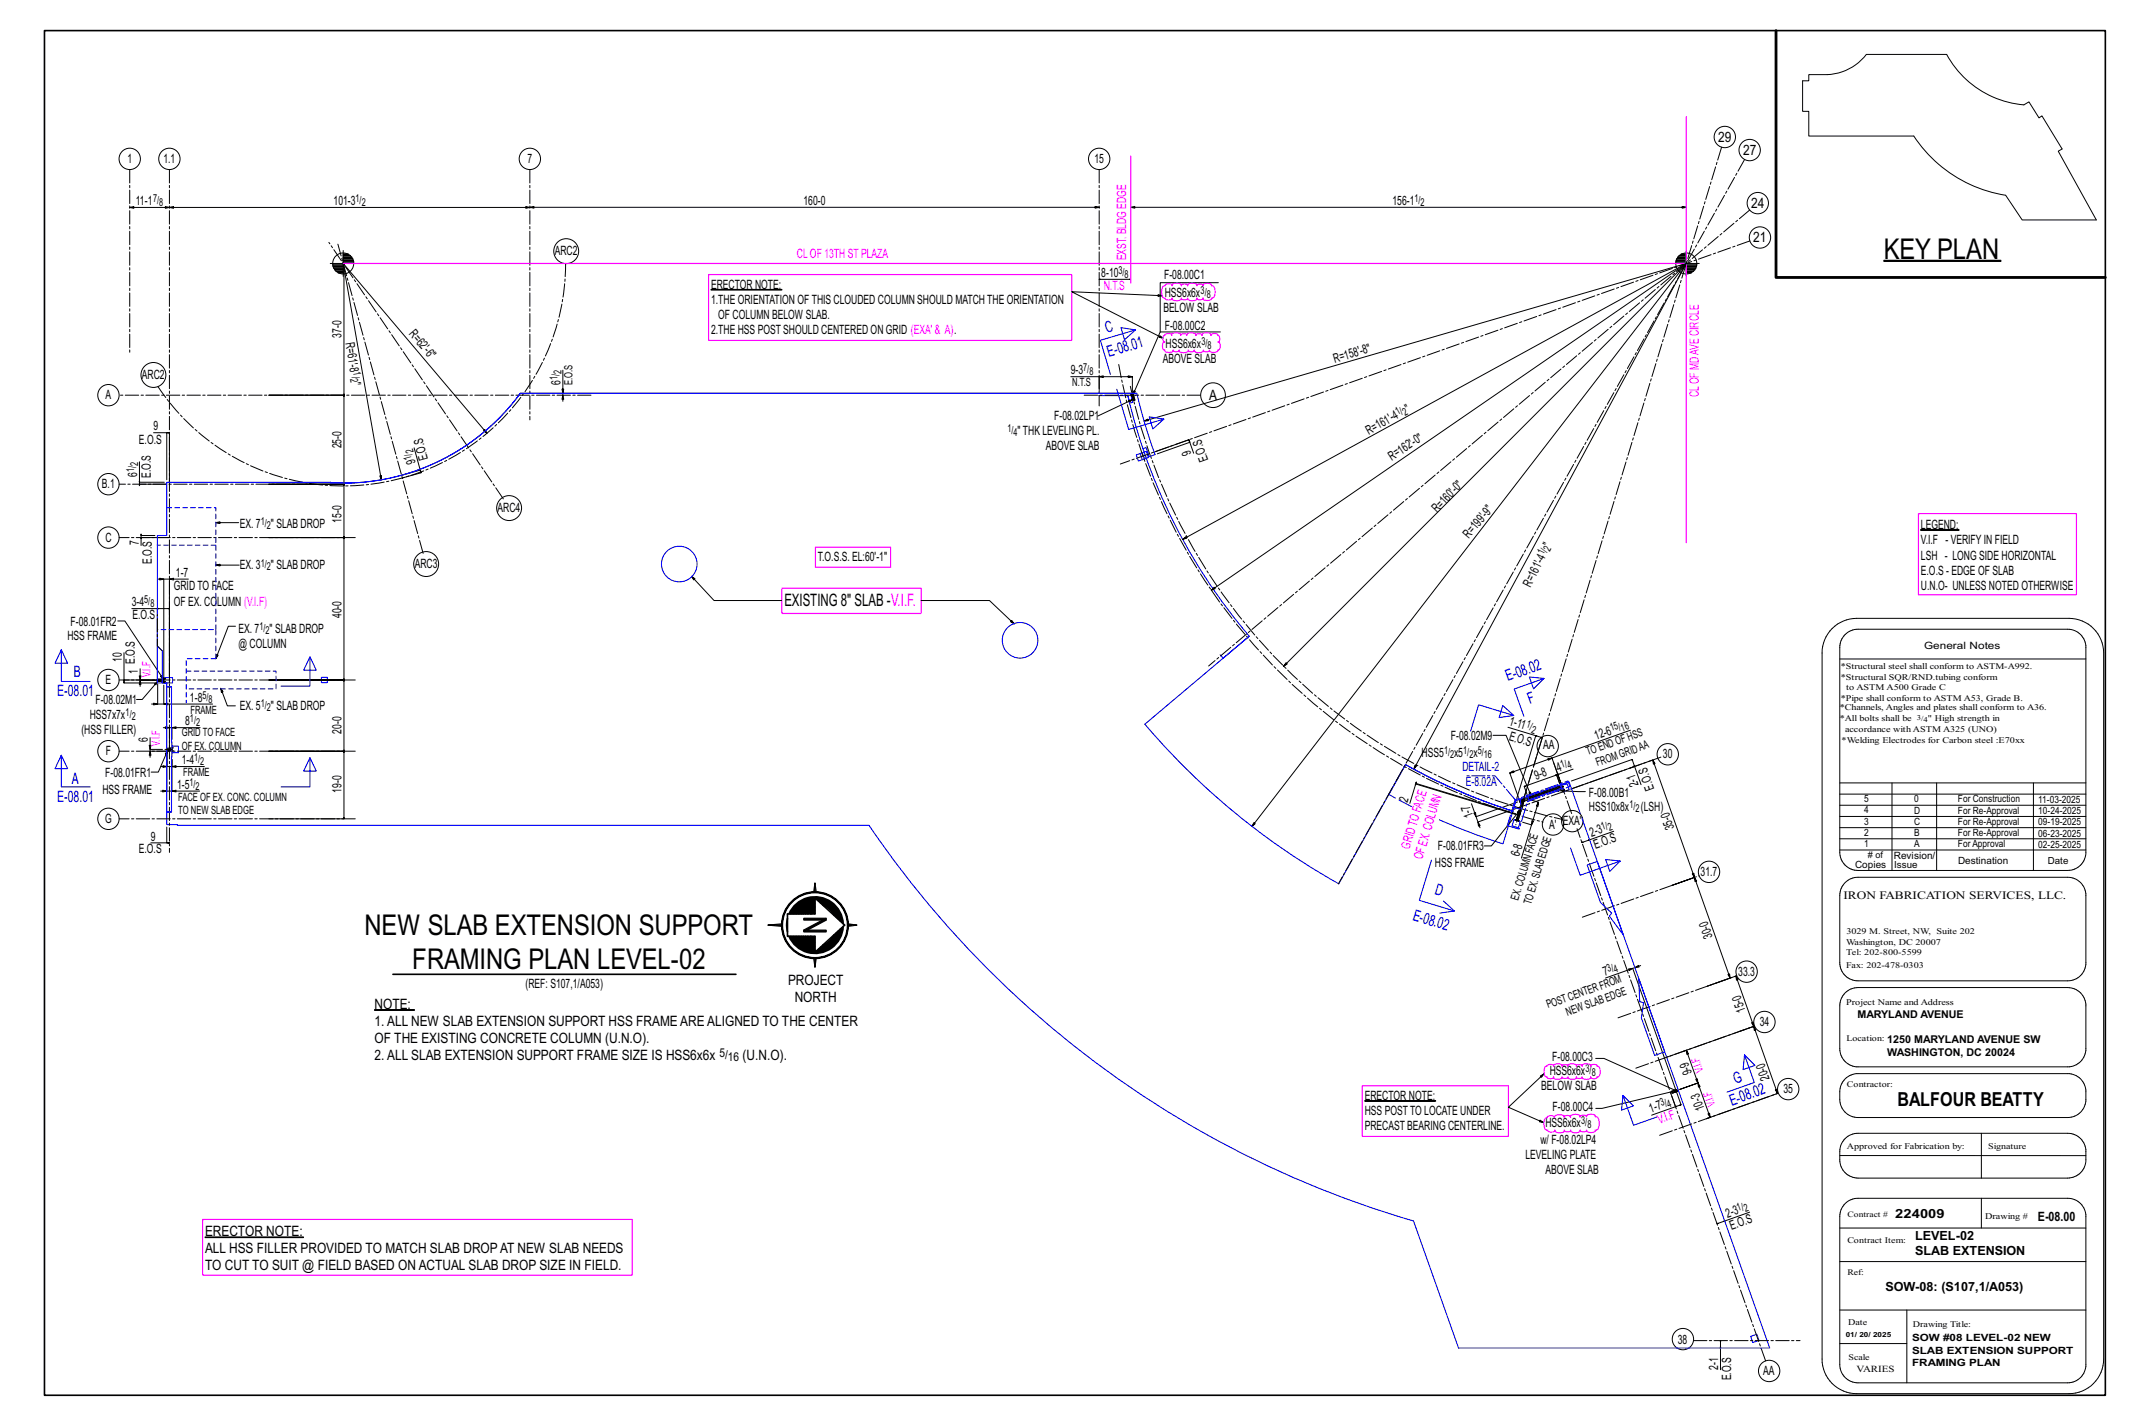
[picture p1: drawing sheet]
<svg xmlns="http://www.w3.org/2000/svg" width="914mm" height="610mm" viewBox="0 0 914 610" stroke-linecap="round" stroke-linejoin="round" font-family="sans-serif">
<path d="M806.9 111.4h50v.5h-50zM304.5 123.9l30.4 .2zM160.4 432.3h17.1v.2h-17.1zM584.5 471.2l30.4 .2zM87.9 529.6h42.1v.2h-42.1z" fill="#000" stroke="#000" stroke-width=".5"/>
<path d="M822.7 226.8l16.2 .2z" fill="#000" stroke="#000" stroke-width=".7"/>
<g fill="none" stroke="#000" stroke-width=".43">
<path d="M772 34.6h2.7v-2.7h7.9a22.3 22.3 0 0 0 16.7-8.6h34.4a41.6 41.6 0 0 0 33.1 21.6l2.2-1.3 4.3 6.9 1.2-.9 8.7 14.2-1.7 .9 16.3 29.5h-31.7l-7.1-10.6a58 58 0 0 1-39.3-25.4h-45v-10.5h-2.7zM55.6 88.8l1.7-.4v.8zM226.9 88.7l1.8-.3v.7zM470.8 88.7l-1.8-.3v.7l1.8-.4-243.9 .1-1.7-.4v.8l1.7-.4h-154.3l1.7-.4v.8l-3.5-.8v.8l1.8-.4h-17M484.3 88.7l1.7-.3v.7zM484.3 88.7h237.9l-1.7 .4v-.7l1.7 .3M141.4 112.8h11.2M147 112.8h.3l.1 .4-.1-.4v56.4l.1-.5-.1 .5h-32.2h32.2v38.1l.1-.5-.1 .5h-32.2h32.2v22.8l.1-.4-.1 .4h-32.2h32.2v61l.1-.4-.1 .4h-32.2h32.2v30.5l.1-.5-.1 .5h-32.2h32.2v28.9l.1-.4-.1 .4h-32.2M147 112.8l16.3 92.6-.6-1.7 .7-.1-.1 1.8M147 112.8l61.5 72.7-1.4-1.1 .6-.5 .8 1.6M147 107.2v11.1M470.8 119.6l.4-.1z"/>
<path d="M470.8 119.6h13.5M716.7 112.8h11.1M722.2 107.2v11.1M497.7 126.6l-1.7-.5v.8l1.7-.3-38.7-1.7 39.1 19.9-1.7-.4 .3-.7 1.4 1.1M521.8 121h-24.9v21.1M241.1 158.5v9.9l-.4-1.8h.7l-.3 1.8v3.4M522.7 142.1h-25.8l-11.7 27 .4-1.8 .7 .3-1.1 1.5M241.1 169.2l.3 1.7h-.7zM458.6 161.3h12.2v5.8M470.8 161.3l1.7-.4v.7zM470.8 161.3h14.2l-1.8 .3v-.7l1.8 .4v7.9M485.1 171.1l-1.8 .4 .4 .7 1.4-1.1-14.9 7"/>
<path d="M485.2 169.7h.1M485.5 170.7h.1M485.6 171.2h.1M59.7 197.7v8.8h10.7M65.8 185.2h5.6v20.2M71.4 185.2l.5-.1zM71.4 185.2h1.2l-.5-.1 .5 .1v21.3M177.4 191.7l2.6 9.5-8 2.2M490 180.2l1.8-.1-.2-.7-1.6 .8 232.2-67.4-215.6 118.1 1.3-1.2 .4 .7-1.7 .5M509.3 189l.3 .3zM509.6 189.3l-.4-1 .2 .3-.2-.3-14.9 5.2M511.2 194l-1.6-4.7-13.9 5"/>
<path d="M59.6 206l.1 .5zM59.7 207.3l.1 .4zM59.7 206.5v1.4M59.7 207.3h11.7M180 201.2v.5zM180 201.2l.3 1.2v-.4v.4l-8 2.2M60.3 228.8l.1 .4zM60.4 230.1l-.1 .5zM60.4 228.6v1.5M60.4 229.2h5.9M72.6 230.1h-12.2v3.4M92.4 223.7l1.8 .4v-.7l-1.8 .3h9.8"/>
<path d="M67.5 247.9h5.1M68.4 247.5l1.8 .4-1.8 .4zM70.2 247.9v42.2M72.6 247.9l1.7-.4v.8zM80.7 247.9h-8.1v42.2M92.4 241.9l1.8 .4v-.8l-1.8 .4h10.1M296.2 246.7l.9 1.6 .6-.6-1.5-1 9.6 10.4h29M394.6 257.1h29.2l10.6 10-1.6-.9 .6-.6 1 1.5M518.8 252.7l1.6-.7-.4-.6-1.2 1.3 203.4-139.9-172.4 172.4 1-1.5 .5 .5-1.5 1M50.4 265.8h3.1l16.5 25-1.2-1.2 .6-.4 .6 1.6M53.1 279.4v11.7h14.3M56.4 260.5h11v30.7"/>
<path d="M67.4 260.5l.4 .1zM67.4 260.5h5.2l-.5-.1 .5 .1v31.9M100.8 268.1h-3l-5.4 13.9 .3-1.8 .7 .3-1 1.5M784.7 269.1a15.1 15.1 0 0 1 10.5-4.4h90.9a14.9 14.9 0 0 1 14.9 14.9v302.2a14.9 14.9 0 0 1-14.9 14.8h-90.9a14.7 14.7 0 0 1-14.8-14.8v-302.2a14.7 14.7 0 0 1 4.3-10.5zM790.2 271.6a7.9 7.9 0 0 1 5.6-2.2h89.8a7.8 7.8 0 0 1 7.8 7v88.4a7.7 7.7 0 0 1-7.8 7.8h-89.8a7.8 7.8 0 0 1-7.8-7.8v-87.7a7.6 7.6 0 0 1 2.2-5.5zM53.1 291.1l-.1 .4zM53.1 291.1v1.3l-.1-.5 .1 .5h13.2M59.6 289.3h.8l-.4 1.8zM60 291.2l.4 1.8h-.8zM60 286.3v4.8h7.5M60 291.1v2.7M60 291.2h7.5"/>
<path d="M67.5 292.7v8.7M67.6 291.6l-1.4 1.1 .6 .5 .8-1.6-6.7 7.8h-2.4M70.2 293.3v8.1h20.8M94.6 294.7l.2 1.7 .7-.2-.9-1.5 2.8 7.5h3.4M788 282.1h105.4M63.9 319.1h.8l-.4 1.7zM64.3 315.8v5h5.3M64.9 301.4h5.3M65.8 301l1.7 .4-1.7 .4zM69.9 311.5h3.7M70.2 301.4l1.7-.4v.8zM70.8 311.1l1.8 .4-1.8 .4z"/>
<path d="M72.6 311.5v8.9M73.6 311.5l1.8-.4v.8zM85.7 311.5h-12.1v5M639.4 314.8h5.6l10.8 26.1-1-1.5 .7-.3 .3 1.8M645.8 311.3l12 3.7-8.2 26.7M657.8 315h.4zM657.8 315l2.7 .8-.4-.2 .4 .2-3.8 12.6M698.3 312.6l-33.6 11.9 4 11.4-1.5-4.3 6.5-2.3M64.3 321.6l.4 1.7h-.8zM64.3 320.8v3.4M64.3 321.6h8.3M68.8 338.7h4.8"/>
<path d="M68.9 328.2h4.7M69.7 338.3l1.7 .4-1.7 .3zM69.8 327.8l1.7 .4-1.7 .3zM71.4 320.8v17.9M71.5 322.4v5.8M71.8 321.2l-1 1.5 .7 .3 .3-1.8-4 9.3h-3.1M73.6 328.2l1.8-.4v.7zM73.6 338.7l1.8-.4v.7zM87.5 328.2h-13.9v-3.1v13.6h11.9M605.5 329.3l1.2-1.4-.7-.3-.5 1.7 116.7-216.5-186 241 .8-1.6 .6 .4-1.4 1.2M606.3 335.6l-.2 .4zM606.4 335.4l42.8 13"/>
<path d="M606.5 334.9l-.1 .5zM606.6 334.7l-.3 .9M656.3 329.6l-3.3 11.1M662.9 324.7l1.8-.2-1.5 .9zM664.7 324.5l-18.1 6.4 1.6-.9 .2 .7-1.8 .2 3.7 10.5M665.7 338.4l1.7 .5 .1-.8-1.8 .3 13.3 .5M666.2 331.8h.5zM666.7 331.8l1.3 3.6-1.3-3.6-13.9 4.9 .4-.3-.4 .3 1.3 3.7M667.2 331.6l.4-.3zM667.2 331.6l-1.1 .4M668.6 337h.1M668.7 337.1h.1"/>
<path d="M668.7 336.7l-17.8 6.3M669.2 338.5h.1M669.1 338.4l.1 .2M669.2 338.6h.1M669.1 338.4h.1M669.5 336.8l-.8 .2M669.5 336.6v.2M669.5 336.6l-.8 .4M669.5 336.7v.1M670 338.1v.1M670 338.1l-.8 .3M698.2 328.8l9.7-3.5 .2 1.8 .7-.2-.9-1.6 17.8 50.3-.9-1.5 .7-.3 .2 1.8-9.7 3.5 9.7-3.5 .2 1.8 .8-.3-1-1.5 15.3 43.1-.9-1.5 .7-.3 .2 1.8-9.7 3.5 12.2-4.4 .2 1.8 .7-.2-.9-1.6 7.6 21.6-.9-1.5 .7-.3 .2 1.8-30.4 10.8"/>
<path d="M699.8 327.7l.3 .4zM700.1 328.1l-1.1-3 .3 .4-.3-.4-26 9.2M702.8 335.9l-2.7-7.8-26.4 9.4M788 335.2h105.4M788 340h105.4M810.3 335.2v37.4M829.4 335.2v37.4M870.9 335.2v37.4M71.4 354.1v6.7h-6.8M603.8 343.9l2.5-8.3 44.1 13.4M631.2 348.1l.8-.3 .2 1.8zM632.2 349.6l1.7 4.8"/>
<path d="M633 351.9l.9 1.5-.7 .3zM649.9 343.3l-17.7 6.3-2-5.5M651.3 346.5l-1.4 1.1 .6 .5 .8-1.6-12.6 15.6h-3M652.1 352l3.8 1.1-4.3 14.3M654.1 341.9l4.8 1.5-.9 1.6 .7 .2 .2-1.8-3 9.7M655 344.1l-22 7.8M656.1 351.4l.7 .2-.9 1.5zM691.2 355.9l-13.7 4.8M788 349.5h105.4M788 359.1h105.4M788 344.7h105.4M788 354.3h105.4"/>
<path d="M71.4 360.8l.5-.1zM71.4 360.8h1.2M788 363.9h105.4M790.2 377.8a7.9 7.9 0 0 1 5.6-2.2h89.8a7.9 7.9 0 0 1 7.8 7v30.3a7.8 7.8 0 0 1-7.8 7h-89.8a7.8 7.8 0 0 1-7.8-7.8v-28.7a7.8 7.8 0 0 1 2.2-5.6zM687.6 418.7l11.7-4.1 20.7 58.3-2.4 .9M697.5 414.8l1.8-.2-1.5 .9zM700.2 414.2l1.5-.9 .3 .7zM702.7 413.3l-3.4 1.3M790.2 425a7.9 7.9 0 0 1 5.6-2.2h89.8a7.9 7.9 0 0 1 7.8 7v19.9a7.9 7.9 0 0 1-7.1 7h-91.3a7.9 7.9 0 0 1-7-7.8v-18.3a7.9 7.9 0 0 1 2.2-5.6zM661.2 459.7l-1.5 .9 .5 .6 1-1.5-15.2 14.3 15.1 6.6-1.8-.4 .3-.7 1.5 1.1M683.4 453.1h3.6l30.9 13.8-31.8 7.6h-2.6M744.9 441.6l6.2-2.2 .3 1.8 .7-.3-1-1.5 10.2 28.7-.9-1.5 .7-.3 .2 1.8-30.4 10.8 1.5-.6-.2-1.7-.7 .2 .9 1.5-5.2-14.7 .9 1.5-.7 .3-.2-1.8-8 2.9 8-2.9-.2-1.8-.7 .3 .9 1.5-5-14 1 1.5-.7 .3-.3-1.8-8.4 3"/>
<path d="M715.5 467.8l2.1 6-10.2 3.6M716.3 467.5h.1M717.2 467.2h.1M717.2 467.1h.1M717.6 473.8l.4-.3zM790.2 461.9l1.9-1.4 2.9-.9h91.3a7.8 7.8 0 0 1 7.1 7v4.8a7.8 7.8 0 0 1-7.8 7h-89.8a7.8 7.8 0 0 1-7.8-7.8v-3.2a7.9 7.9 0 0 1 2.2-5.5zM788 494.7h105.4M790.2 487.4a7.9 7.9 0 0 1 5.6-2.2h89.8a7.8 7.8 0 0 1 7.8 7v4.3a7.8 7.8 0 0 1-7.8 7.8h-89.8a7.9 7.9 0 0 1-7.8-7.8v-3.6a7.6 7.6 0 0 1 2.2-5.5zM848.6 485.2v19.1M749.4 518.9l-14 5M790.2 515.3a7.9 7.9 0 0 1 5.6-2.3h89.8a7.8 7.8 0 0 1 7.8 7v65a7.9 7.9 0 0 1-7.8 7h-89.8a7.8 7.8 0 0 1-7.8-7.8v-63.5a7.6 7.6 0 0 1 2.2-5.4zM848.6 513v12.7"/>
<path d="M788 525.7h105.4M788 540.1h105.4M736.9 573.9v12.5M788 560.8h105.4M788 575.2h28.7M816.7 560.8v31.2"/>
<circle cx="738.7" cy="58.6" r="4.6"/>
<circle cx="55.6" cy="68" r="4.6"/>
<circle cx="72.6" cy="68" r="4.6"/>
<circle cx="226.9" cy="68" r="4.6"/>
<circle cx="470.8" cy="68" r="4.6"/>
<circle cx="749.4" cy="64.2" r="4.6"/>
<circle cx="752.8" cy="87" r="4.6"/>
<circle cx="147" cy="112.8" r="4.5"/>
<circle cx="242.5" cy="107.5" r="5.3"/>
<circle cx="722.2" cy="112.8" r="4.5"/>
<circle cx="753.8" cy="101.7" r="4.6"/>
<circle cx="46.4" cy="169.2" r="4.6"/>
<circle cx="65.7" cy="160.5" r="5.3"/>
<circle cx="485.1" cy="169.7" r=".09"/>
<circle cx="485.4" cy="170.7" r=".09"/>
<circle cx="519.5" cy="169.2" r="5.3"/>
<circle cx="46.4" cy="207.3" r="4.6"/>
<circle cx="218.1" cy="217.5" r="5.3"/>
<circle cx="46.4" cy="230.1" r="4.6"/>
<circle cx="182.5" cy="241.5" r="5.3"/>
<circle cx="46.4" cy="291.1" r="4.6"/>
<circle cx="662.9" cy="319.4" r="4.6"/>
<circle cx="46.4" cy="321.6" r="4.6"/>
<circle cx="714.3" cy="322.9" r="4.6"/>
<circle cx="46.4" cy="350.5" r="4.6"/>
<circle cx="665.1" cy="353" r="4.6"/>
<circle cx="673.4" cy="351.5" r="4.6"/>
<circle cx="732" cy="373.2" r="4.6"/>
<circle cx="748.1" cy="416" r="4.6"/>
<circle cx="755.7" cy="437.5" r="4.6"/>
<circle cx="765.9" cy="466.2" r="4.6"/>
<circle cx="720.8" cy="573.3" r="4.6"/>
<circle cx="757.7" cy="586.9" r="4.6"/>
</g>
<g fill="none" stroke="#000" stroke-width=".7">
<path d="M19 13.1h882.7v584.2h-882.7zM142.5 113.4h4.5M142.7 114.1h4.3M143 114.8h4M143.4 115.4h3.6M143.9 116.1h3.1M144.9 116.8h2.1M147 112.1h4.4M147 110.1h3.6M147 108.8h2.1M147 111.5h4.3M147 110.8h4"/>
<path d="M147 109.5h3M717.8 112.1h4.4M717.9 111.5h4.3M718.2 110.8h4M718.6 110.1h3.6M719.2 109.5h3M720.1 108.8h2.1M722.2 114.8h4.1M722.2 116.8h2.1M722.2 116.1h3.1M722.2 114.1h4.3M722.2 113.4h4.5"/>
<path d="M722.2 115.4h3.7M337.3 393.2l-.4 2.8 .4 2.9M337.9 391.2a12.1 12.1 0 0 1 13.3-7.1 12.1 12.1 0 0 1 9.9 11.4M349 385.1a11 11 0 0 0-9.8 6.1M349 388l-1.9 .2-1.9 .8-2.6 2.2M349 390.3l-1.6 .3-1.5 .6M349 386.2a9.8 9.8 0 0 0-8.5 5M349 387.4a8.6 8.6 0 0 0-7.1 3.8M349 390.9l-1.8 .3M349 389.2l-2.8 .6-2.1 1.4M349 386.8a9.2 9.2 0 0 0-7.8 4.4M349 385.7a10.4 10.4 0 0 0-9.2 5.5"/>
<path d="M349 384.5a11.5 11.5 0 0 0-10.5 6.7M349 388.6l-3.3 .8-2.4 1.8M349 389.7l-2.1 .4-1.9 1.1M349.2 384.5a11.5 11.5 0 0 1 11.3 10.4M349.9 385.1a11 11 0 0 1 9.9 9.2M350.6 385.8a10.4 10.4 0 0 1 8.5 7.8M351.4 386.5a9.8 9.8 0 0 1 6.9 6.3M352.4 387.5l3 1.9 1.9 2.5M358.3 399.2a9.8 9.8 0 0 1-6.9 6.3M359.1 398.5a10.4 10.4 0 0 1-8.5 7.8M359.8 397.8a11 11 0 0 1-9.9 9.2M360.5 397.2a11.5 11.5 0 0 1-11.3 10.4"/>
<path d="M361.1 396.6a12.1 12.1 0 0 1-9.9 11.4 12.1 12.1 0 0 1-13.3-7.2M361.7 396l-12.7-11.6v6.8l-11.7 .1v9.5h11.7v6.9l12.7-11.6M168.3 417.1h146.9M338.5 400.8a11.5 11.5 0 0 0 10.5 6.8M339.2 400.8a11 11 0 0 0 9.8 6.2M339.8 400.8a10.4 10.4 0 0 0 9.2 5.6M340.5 400.8a9.8 9.8 0 0 0 8.5 5M341.2 400.8a9.2 9.2 0 0 0 7.8 4.4M341.9 400.8a8.6 8.6 0 0 0 7.1 3.8M342.6 400.8l1.4 1.5 1.7 1 3.3 .8M343.3 400.8l2.4 1.9 3.3 .8M344.1 400.8l2.1 1.5 2.8 .6"/>
<path d="M345 400.8l1.9 1.1 2.1 .4M345.9 400.8l1.5 .7 1.6 .2M347.2 400.8l1.8 .4M357.3 400.2l-1.9 2.5-3 1.9"/>
<circle cx="349" cy="396.1" r="14.2"/>
<circle cx="349" cy="396.1" r="14"/>
</g>
<path d="M760.7 13.1v105.7h141" fill="none" stroke="#000" stroke-width="1.2"/>
<g fill="none" stroke="#f0f" stroke-width=".5">
<path d="M722.2 49.9v182.4M484.3 66.8v54.4M303.5 117.5h155.5v28.2h-155.5zM722.2 112.8h-575.2M498 122.7l1.1-.3-.1-.3a2.2 2.2 0 0 1 3.1 0l-.1 .3v-.4a2.93 2.93 0 0 1 4 0v.4a1.49 1.49 0 0 1 2.6 0v-.4a2.93 2.93 0 0 1 4 0v.4a1.49 1.49 0 0 1 2.6 0v-.4a2.69 2.69 0 0 1 3.7 0v.4l.5-.1a3.8 3.8 0 0 1 0 5.3h-.5v.3a2.69 2.69 0 0 1-3.7 0v-.3a1.49 1.49 0 0 1-2.6 0v.3a2.93 2.93 0 0 1-4 0v-.3a1.49 1.49 0 0 1-2.6 0v.3a2.93 2.93 0 0 1-4 0v-.3l.1 .2a2.2 2.2 0 0 1-3.1 0l.1-.2h-.6a3.8 3.8 0 0 1-.5-4.9zM499.1 143.1l.5-.3a1.57 1.57 0 0 1 2.2 .8v-.3a2.88 2.88 0 0 1 3.9 0v.3a1.46 1.46 0 0 1 2.6 0l-.1-.3a2.88 2.88 0 0 1 4 0v.3a1.46 1.46 0 0 1 2.6 0l-.1-.3a2.88 2.88 0 0 1 4 0v.3l-.1-.3a2.16 2.16 0 0 1 3 0v.3a1.57 1.57 0 0 1 0 2.8h.3a2.51 2.51 0 0 1 0 3.5l-.3-.1v.4a2.64 2.64 0 0 1-3.6 0v-.4a1.46 1.46 0 0 1-2.6 0l.1 .4a2.88 2.88 0 0 1-4 0v-.4a1.46 1.46 0 0 1-2.6 0l.1 .4a2.88 2.88 0 0 1-4 0v-.4a1.46 1.46 0 0 1-2.5 0v.4a2.64 2.64 0 0 1-3.6 0v-.4l-.4 .1a2.51 2.51 0 0 1 0-3.5h.4a1.57 1.57 0 0 1 0-2.8zM821.7 219.9h67.6v34.7h-67.6zM349.2 234.2h32.2v8.7h-32.2zM334.9 251.8h59.6v10.8h-59.6zM661.7 456.8l.9-.3a1.55 1.55 0 0 1 2.8 0l-.1-.4a2.71 2.71 0 0 1 3.8 0l-.1 .4a1.38 1.38 0 0 1 2.5 0l-.1-.4a2.71 2.71 0 0 1 3.8 0v.4a1.38 1.38 0 0 1 2.4 0v-.4a2.71 2.71 0 0 1 3.7 0v.4a1.55 1.55 0 0 1 2.7 0l.5-.1a3.3 3.3 0 0 1 0 4.6h-.5a1.55 1.55 0 0 1-2.7 0v.3a2.71 2.71 0 0 1-3.7 0v-.3a1.38 1.38 0 0 1-2.4 0v.3a2.71 2.71 0 0 1-3.8 0l.1-.3a1.38 1.38 0 0 1-2.5 0l.1 .3a2.71 2.71 0 0 1-3.8 0l.1-.3a1.55 1.55 0 0 1-2.8 0h-.4a3.3 3.3 0 0 1-.5-4.2zM583.5 464.8h62.5v21.7h-62.5zM661.7 478.9l1-.4v-.3a2.28 2.28 0 0 1 3.1 0v.3l-.1-.4a3 3 0 0 1 4.2-.1v.4a1.54 1.54 0 0 1 2.7-.1v-.4a3 3 0 0 1 4.2-.1l-.1 .4a1.54 1.54 0 0 1 2.8 0l-.1-.4a2.78 2.78 0 0 1 3.9-.1l-.1 .4 .6-.1a4.2 4.2 0 0 1 0 5.8l-.6-.1 .1 .4a2.76 2.76 0 0 1-3.8 0v-.4a1.53 1.53 0 0 1-2.7 0v.4a3 3 0 0 1-4.1 0v-.4a1.53 1.53 0 0 1-2.7 0v.4a3 3 0 0 1-4.1 0v-.4l.1 .3a2.26 2.26 0 0 1-3.1 0v-.3l-.5 .1a3.8 3.8 0 0 1-.7-4.9z"/>
<path d="M86.8 522h183.9v23.9h-183.9z"/>
</g>
<g fill="none" stroke="#000" stroke-width=".5">
<path d="M484.4 168.9l.9-.3 .6 2.2-.8 .3zM484.6 168.9l.6-.1 .2 .6-.7 .2zM484.6 168.9l.6-.1 .2 .6-.6 .2zM485.6 171.2h.1M485.9 170.8l.2 .5-.9 .3-.1-.5M67.5 290.8l.1 .9zM67.6 290.8v.9h1.7v-.9M67.6 290.8h1.7M67.6 290.8v.9M69.3 290.8v.9zM69.3 290.8h.1M69.3 291.6h.1"/>
<path d="M73.6 319.8v2zM71.5 320.3h2.1v1h-2.1zM73.4 321.5l.2 .1M73.4 320.2l.2 .1M73.6 321.3v.3M73.6 321.3v.1M73.6 321.3h.1M73.6 320.1v.2M73.6 320.1v.1M73.6 320.1h.1M73.6 321.5h.1M73.6 321.4h.1"/>
<path d="M73.6 320.2h.1M667.6 336.4l.7-.3 .7 1.8-.7 .3-.3-.6M668.3 337.5l.5-.2 .1 .5-.2-.4zM668.3 336.4l-.1-.2 .1 .3-.1-.3-17.5 6.2 .5 1.2 17.4-6.2-.1-.3 .1 .3-.1-.3M668.3 336.4l.3 .7zM668.5 336.6l.9 2.3zM668.6 336.5l.8 2.4M648.8 350.9l1.9 .7zM649.5 351.1h.1M650.1 351.3h.1M650.3 350.7l-.1 .5M650.7 342.4l.5 1.2z"/>
<path d="M652.3 341.9h-.1M652.7 343l-2.6 8.3-.7-.2 2.4-7.7M654.5 341.4l.2 .6zM654.5 341.3l13.8-4.9 .3 .7-13.9 4.9zM349 378l.6 3.8M332.7 396l2.1 .1M334.8 395.9l-5.9 .1M334.8 395.5l-5.9 .5 5.9 .6M344.3 393.4h9.5l-9.5 5h9.5M344.3 393.1h9.5v.8l-7.9 4.3h7.9v.8h-9.5v-.9l7.9-4.2h-7.9zM344.3 393.6h9.5l-9.5 5.1h9.5M348.9 381.7l.1-3.7-.5 3.8"/>
<path d="M349 380.2l.1 1.5M363.3 395.5l3.7 .5-3.7 .6M363.3 395.9l1.6 .1-1.6 .1M348.5 410.3l.5 3.7M348.9 410.3l.1 1.6M349.6 410.3l-.6 3.7 .1-3.7M716.2 467.5h.1M716.3 467.5h.1M717.2 467.1v.1M717.2 467.1h.1M717.3 467.1h.1M717.2 467.1l.1 .1"/>
<path d="M717.3 467.2h.1M717.5 466.7l.5-.2 .3 .6-.6 .2zM718.1 466.5l-2.2 .7 .3 .8 2.1-.9M718.3 466.9l-.6 .5-.3-.6 .6-.3 .3 .6M718.4 467.2l-2.2 .8"/>
</g>
<g fill="none" stroke="#00f" stroke-width=".45">
<path d="M486.4 141.2l-6.3-.9 1.5 5.1 4.8-4.2-15.1 4.5 4.3 14.6M222.9 168.4h261.3l.9 3.8-1.3 .4-.7-3.3h-12.4h12.3a243.3 243.3 0 0 0 52.1 103l-11.2 9.5-1.3-1.5M222.9 168.4h264l3.5 13.2 4.3 13-2.5 .9-1.3-3.9-1.4 .5M470.7 179.5h.1M478.3 166.6l5.1 17.3 15.1-4.5-4.8 4.2-1.5-5.1 6.3 .9M486.2 169.2l.1 .1M486.6 194.8l2.7-1 .9 2.7-2.6 .9zM488.3 194.2l2.7-1 .9 2.7-2.6 .9zM141.6 206.5v.2zM141.6 206.7a94 94 0 0 0 79.5-36l1.8-2.3a94 94 0 0 1-81.3 38.3zM141.6 206.5h-70.2v22.7h-4v47.4M26.3 278.2l-2.7 5.7h5.4l-2.7-5.7v13.5h12.3"/>
<path d="M67.4 276.6l2.1 2.1v13.7h-2.1zM535.1 272.3l-44.8 37.7a304.4 304.4 0 0 0 83.1 68.3l28.6-51 11.4 6 11.6 5.4 10.8 4.3 12.2 4.2M69.4 291.1v1.3h2v1.6h2.1l.1 25.4h2.8v2.8h-2.8l-.1 25.4h-2.1v5.4h4.6v.3h296.2a425.4 425.4 0 0 0 233.2 169.4l19.3 54.4h133.2l-80.5-227.1M70.1 290.1h3.8v2.3h-3.8zM132.8 281.2l2.7 5.7h-5.4zM132.8 281.2v12.5h-12.4M137.7 290h2.5v2.2h-2.5zM655 289.8l6.3 .6-4.5 4.5zM661.3 290.4l-12.8 4.6 4.2 11.6M73.5 317.6v-23.6h-2.1v53.6h2.1v-23.5M73.6 319.4v2.8M643.6 302l4.7 4.3-6.2 .9z"/>
<path d="M648.3 306.3l-15-4.6-3.5 11.3M26.3 323.3l2.7 5.7h-5.4l2.7-5.7v13.6h12.3M132.8 324.4l2.7 5.7h-5.4zM132.8 324.4v12.5h-12.4M601.4 328.1h.1M625.9 339.9h.1M668.3 336l.5 1.5M668.5 335.9l3.5-1.2 4.8 13.6M668.5 336.4l2.7-.9 .9 2.6-2.6 .9zM597.7 341.7l-2.9-1.6 7.2-12.8a238.5 238.5 0 0 0 46 19.9M599.2 342.5l5.4 2.8M648 347.2l-4.3 14a245.6 245.6 0 0 1-27.2-10.2"/>
<path d="M648.4 350.9l2.7 .8-.8 2.6-2.7-.8zM648.4 345.6l-.4 1.6M649.3 342.7l1.7-.6 .8 4.1-.5 .3-2.9-.9zM654.3 341l.5 1.4 14.2-5-.5-1.5-17.5 6.2M613.1 368.2l-5.2 17.2 15 4.6M672.6 363l4.2 11.7 17.2-6.1-6.3-.6 1.8 5.1 4.5-4.5M679.8 370.3l4.3-1.5 11.1 31.3-5.9-7.9 1-1.3-4.8-4.5zM618.2 385.7l4.7 4.3-6.2 .9M701.9 418.9l11.1 31.4-4.3 1.5-5.7-16 .9-6.6-1.6-.4zM747.2 451.6l-.7 6.3 5.1-1.8-4.4-4.5 4.1 11.8-11.6 4.1M695.1 468.9l4.5 4.5-5.1 1.8 .6-6.3 4.5 12.8 10.1-3.5M749.8 572.1l2.6-.9 1 2.6-2.7 .9z"/>
<circle cx="290.9" cy="241.5" r="7.6"/>
<circle cx="436.9" cy="274.1" r="7.6"/>
</g>
<g fill="none" stroke="#000" stroke-width=".43" stroke-dasharray="2 1.4">
<path d="M484.5 169l.7-.3 .2 .5M484.5 169h.1M484.6 169v.2M484.6 169.2l-.1-.2M484.7 169.7l-.3-.8 .9-.3 .3 1.1M485.1 169.7h.1M485.2 169.7h.1M485.2 170.2h.1M485.3 170.2h.1M485.3 170.1h.1M485.3 169.2l-.1-.4-.6 .2M485.4 170.7h.1"/>
<path d="M485.5 170.7h.1M485.7 171.2h.1M485.6 169.7l.3 1.1-.8 .3-.4-1.4M67.6 290.8h1.7M67.6 291.5v-.6M67.6 290.9h.1M67.6 291.6v-.1M67.6 291.6h.1M67.6 290.9v-.1M67.6 290.8v.8M67.6 290.9h2.5M67.6 291.6v-.8"/>
<path d="M67.6 291.2v-.3M67.6 290.9l.1-.1M67.6 291.2v.3M67.6 291.5v.1M67.6 291.6h.9v-.7M67.7 290.8l.8 .1v.3M68.4 291.6h-.8v-.4M68.4 290.8h.9M68.4 290.9h-.8v.3M68.5 290.9h-.1M68.5 291.6h-.1M68.5 291.2v.4"/>
<path d="M69.3 291.6h-1.7M69.3 290.8h.1M69.3 291.6h-.9M69.3 291.6h.1M69.3 290.9h.1M69.3 291.6v-.1M69.3 290.9l.1-.1M69.3 291.5v-.6M69.3 290.9v.6M69.3 290.9h.7M69.4 290.9v.7M69.4 291.6l.6-.1"/>
<path d="M69.4 290.8h.7M69.4 291.6h-.1M69.4 290.9h.1M69.8 291.9l.3-.1M69.8 290.7l.3-.2M69.9 291.8h.2M69.9 290.5h.2M69.9 290.6h.2M70 291.5l-.6 .1M70 290.9h-.6M70 291.5v-.6M70 290.9h.1"/>
<path d="M70.1 292v-.3M70.1 292l-.2-.1M70.1 290.7v-.2M70.1 290.7l-.2-.1M70.1 290.9h.1M70.1 291.8h.1M70.1 290.5h.1M70.1 290.6v-.1M70.1 290.6h.1M70.1 290.7v-.1M70.1 290.7h.1M70.1 291.9v-.1"/>
<path d="M70.1 291.9h.1M70.1 291.7v.3M70.1 291.9h-.2M70.1 291.8h.8M70.1 290.5v.2M70.1 290.7h-.2M70.1 290.6h-.2M70.1 290.5h.8M70.1 290.8v.8h-.7M70.1 291.6h-2.5M70.1 290.2l.1 2zM70.1 291.5l-.1 .1"/>
<path d="M70.1 291.9h-.3M70.1 290.7h-.3M70.2 291.8h.1M70.2 291.9h.1M70.2 290.5h.1M70.2 290.6h.1M70.2 291.9h-.1M70.2 290.6h-.1M70.2 290.7l-.1-.1M70.2 290.7h-.1M70.2 290.5v.1M70.2 290.6v.1"/>
<path d="M70.2 290.7h.1M70.2 290.5v.2M70.2 291.8v.1M70.9 291.8v.1M70.9 291.9h-.8M70.9 290.5v.2M70.9 290.7h-.8M71.5 320.8h2.1M72.8 320.5h.1M72.9 320.4h.6l-.6 .1v.6l.6 .1-.7-.1zM73.3 320.2l.1-.1M73.3 321.5l.1-.1"/>
<path d="M73.4 321.4h.2M73.4 320.1h.2M73.4 320.2h-.1M73.4 321.5h-.1M73.5 320.7v-.2M73.5 320.4v.8M73.5 321.1v-.4M73.6 321.4h.1M73.6 320.1h.1M73.6 320.2v-.1M73.6 320.2h.1M73.6 320.3v-.1"/>
<path d="M73.6 321.5v-.1M73.6 321.5h.1M73.6 321.5h-.2M73.6 320.2h-.2M73.6 320.8h-2.1M73.6 321.4h.6M73.6 320.1h.6M73.6 320.3h.1M73.6 320.1v.2M73.6 321.4v.1M74.2 321.4l-.6 .1M74.2 320.1l-.6 .1"/>
<path d="M667.6 336.4h.1M667.6 336.5v-.1M667.7 336.7l-.1-.2M667.7 336.7h.1M667.8 336.9l.7-.2zM667.9 337.2l-.2-.5M667.9 337.3v-.1M668 337.5l-.1-.2M668 337.5h.1M668 337.6v-.1M668.2 338l.6-.2zM668.3 336.5h.1"/>
<path d="M668.3 336.4v.1M668.3 336.5l.2 .6M668.4 336.7h.1M668.5 337l-.2-.5M668.5 337.1v-.1M668.5 337.1h.1M668.5 337.1l-13.8 4.9M668.6 337.1v-.1M668.6 337h.1M668.6 337.1h-.1M668.6 337.1h.1M668.6 337.3l-17.5 6.2"/>
<path d="M668.6 337h-.1M668.7 337.1h.1M668.6 337l.1 .1M668.6 337l.9-.2M668.7 337.1h-.1M668.7 337h-.1M668.7 337v.1M668.7 337.1v-.1M668.7 337.1l.8-.3M668.7 337h.1M668.8 337.7l.1 .1M668.9 337.8h-.1"/>
<path d="M669 338.5l.1-.1M669 338.5l.1 .1M669.1 338.5v-.1M669.1 338.4h.1M669.1 338.4l.1 .1M669.2 338.4h.1M669.2 338.5v.1M669.2 338.5v-.1M669.2 338.5h.1M669.2 338.4l.8-.2-.7 .3M669.3 338.5h-.1M669.4 336.7l.1 .1"/>
<path d="M669.4 336.7h.1M669.5 336.8l-.8 .2 .8-.2M669.5 336.8h.1M670 338.1v.1M670 338.1h.1M670 338.2h.1M649.1 351.1v-.1M649.1 351.1l.1-.1M649.2 351.1h-.1M649.2 351.1h.1M649.2 351v.1M649.4 351.1h.1"/>
<path d="M649.4 351.1l.2-.7M649.5 351.1l2.7-9.2M649.5 351.1h-.1M649.5 351.1l.6 .1M649.5 351.1h.1M649.6 350.4h.1M649.7 350.4h.1M649.7 350.4l-.2 .7M649.7 350.4l2-6.8M649.7 350.4l.6 .2M650.1 351.3l-.6-.2M650.1 351.2v.1"/>
<path d="M650.1 351.2h.1M650.1 351.3h.1M650.1 351.2l.2-.6M650.2 351.3h-.1M650.2 351.2v.1M650.3 350.6l-.6-.2M650.3 350.6h.1M650.3 351.4h.1M650.3 350.6v.1M650.4 351.4h-.1M650.4 351.4v.1M650.4 351.5v-.1"/>
<path d="M650.5 351.4l-.1 .1M650.7 342.4l17.5-6.2M651.7 343.8v.1M651.7 343.6l.1-.2M651.7 343.6v.2M651.7 343.9h.7M651.8 343.4v-.1M651.8 343.3v-.1M651.8 343.2l.4-1.3M651.8 343.2l.4-1.2M651.8 343.3l-.1 .4 .3 .1M652 343.8l.3 .1"/>
<path d="M652.2 342v-.1M652.2 341.9h.1M652.2 341.9l.9-.3zM652.2 341.9l.9-.3M652.3 341.9l.3 .1M652.3 343.9l.3-.8M652.4 343.8l-2.1 6.8M652.4 343.9l-2.1 6.7M652.6 342l.3 .1M652.7 342.9l.1-.7M652.7 343l-.3 .9M652.7 343h.1"/>
<path d="M652.7 342.9v.1M652.8 342.2l-.6-.2-.3 1.2M652.9 342.1l-.2 .8M653.1 341.6l-3 9.7M653.1 341.7l-.4 1.2M653.1 341.6v.1M654.5 341.4l13.8-4.9M716 467.1l2.1-.6M716.3 467.5h.1M716.3 467.4h.1M716.3 467.5v-.1M716.3 467.4l.1 .1"/>
<path d="M717.2 467.1h.1M717.2 467.2h.1M717.3 467.1h.1M717.3 467.2h.1M717.3 467.2v-.1M717.4 466.8h.1M718 466.5l.1 .1M718.1 466.5l.1 .3M718.3 466.9l.1 .3M718.3 467.1v.1M718.4 467.2l-2.2 .8-.2-.9"/>
</g>
<g fill="none" stroke="#000" stroke-width=".43" stroke-dasharray="5.8 1 1 1">
<path d="M55.6 72.6v78.2M72.6 72.6v292.3M226.9 72.6v107.1M470.8 72.6v101.2M737.3 63l-80.6 265.4M747.2 68.3l-173.9 310M749.4 89.9l-231.8 195.2M749.4 103.1l-269.6 95.5M479.1 156a246.9 246.9 0 0 0 181.8 195.9M67.7 165.5a95.3 95.3 0 0 0 106.8 38.5 95.3 95.3 0 0 0 67.7-91.2M253.1 169.2h-202.1M464.3 169.2h49.9"/>
<path d="M484.1 165.4a243.8 243.8 0 0 0 184.8 185.3M133 207.3h-82M215.6 213.6l-74.7-109.8M152.2 230.1h-101.2M181.2 236.9l-36.5-132.4M69.4 278.5l-2-1.9v-13.4M152.2 291.1h-101.2M73.6 320.8h-2.9M152.2 321.6h-101.2M656.3 329.6l-7.1 23.5M711.3 324.1l-56.3 20M152.2 350.5h-101.2"/>
<path d="M673.1 348.3l-8.7-24.6M677.7 392.6l50-17.7M693 435.7l50.8-18M700.6 457.3l50.8-18M710.8 486l50.8-18M725.3 573.9h45.6M756.2 582.6l-80.8-227.8"/>
</g>
<path d="M92.4 233.4h-25M92.4 269.5v-52.2h-21M79.8 287.3h38.4v7.6h-38.4M92.4 282v-12.5h-25M92.4 282h-12.6v18.9" fill="none" stroke="#00f" stroke-width=".45" stroke-dasharray="2 1.4"/>
<path d="M648.9 342.3l22.7-8 .8 2.4-18.2 6.5-3.6 11.8-5.1-1.6zM648.9 342.3l-8.6-10.2h-12.9" fill="none" stroke="#00f" stroke-width=".45" stroke-dasharray="5.8 1 1 1"/>
<g font-size="12.2">
<text x="806.9" y="110.8">KEY PLAN</text>
<text x="156.1" y="400.3">NEW SLAB EXTENSION SUPPORT</text>
<text x="176.6" y="414.8">FRAMING PLAN LEVEL-02</text>
</g>
<text font-size="8.3" x="812.7" y="473.4">BALFOUR BEATTY</text>
<text font-size="7.3" x="336" y="259.6">EXISTING 8&quot; SLAB -V.I.F.</text>
<g font-size="6.7" fill="#00f">
<text x="474.1" y="142.6" transform="rotate(-16 474.1 142.6)">C</text>
<text x="475" y="152.8" transform="rotate(-16 475 152.8)">E-08.01</text>
<text x="31.6" y="289.7">B</text>
<text x="645.8" y="291.6" transform="rotate(-20 645.8 291.6)">E-08.02</text>
<text x="24.5" y="298.1">E-08.01</text>
<text x="655.1" y="301.3" transform="rotate(-20 655.1 301.3)">F</text>
<text x="30.8" y="335.6">A</text>
<text x="24.5" y="343.2">E-08.01</text>
<text x="614.3" y="382.9" transform="rotate(17 614.3 382.9)">D</text>
<text x="604.8" y="393.8" transform="rotate(17 604.8 393.8)">E-08.02</text>
<text x="743.4" y="464.1" transform="rotate(-20 743.4 464.1)">G</text>
<text x="741.7" y="473.4" transform="rotate(-20 741.7 473.4)">E-08.02</text>
</g>
<g font-size="6.1">
<text x="735.9" y="60.6">29</text>
<text x="746.5" y="66.2">27</text>
<text x="750" y="88.9">24</text>
<text x="750.9" y="103.6">21</text>
<text x="517.8" y="171.1">A</text>
<text x="337.5" y="421.9">PROJECT</text>
<text x="160.4" y="431.9">NOTE:</text>
<text x="340.4" y="429.1">NORTH</text>
<text x="160.4" y="439.2">1. ALL NEW SLAB EXTENSION SUPPORT HSS FRAME ARE ALIGNED TO THE CENTER</text>
<text x="160.4" y="446.4">OF THE EXISTING CONCRETE COLUMN (U.N.O).</text>
<text x="160.4" y="453.7">2. ALL SLAB EXTENSION SUPPORT FRAME SIZE IS HSS6x6x</text>
<text x="318" y="453.7">(U.N.O).</text>
<text x="87.9" y="529.2">ERECTOR NOTE:</text>
<text x="87.9" y="536.5">ALL HSS FILLER PROVIDED TO MATCH SLAB DROPAT NEW SLAB NEEDS</text>
<text x="87.9" y="543.7">TO CUT TO SUIT @ FIELD BASED ON ACTUAL SLAB DROP SIZE IN FIELD.</text>
</g>
<g font-size="5.5">
<text x="54.5" y="69.8">1</text>
<text x="70" y="69.8">1.1</text>
<text x="225.9" y="69.8">7</text>
<text x="468.7" y="69.8">15</text>
<text x="58.2" y="87.8">11-1</text>
<text x="142.9" y="87.8">101-3</text>
<text x="344.1" y="87.8">160-0</text>
<text x="596.4" y="87.8">156-1</text>
<text x="237.6" y="109.3">ARC2</text>
<text x="471.7" y="118.6">8-10</text>
<text x="498.5" y="119.4">F-08.00C1</text>
<text x="304.5" y="123.6">ERECTOR NOTE:</text>
<text x="304.5" y="130.1">1.THE ORIENTATION OF THIS CLOUDED COLUMN SHOULD MATCH THE ORIENTATION</text>
<text x="498.9" y="127">HSS6x6x</text>
<text x="307.6" y="136.7">OF COLUMN BELOW SLAB.</text>
<text x="498.2" y="133.5">BELOW SLAB</text>
<text x="175" y="143.1" transform="rotate(50 175 143.1)">R=62'-6&quot;</text>
<text x="304.5" y="143.2">2.THE HSS POST SHOULD CENTERED ON GRID (EXA' &amp; A).</text>
<text x="498.8" y="141.3">F-08.00C2</text>
<text x="146.3" y="144.7" transform="rotate(-90 146.3 144.7)">37-0</text>
<text x="148" y="146.9" transform="rotate(81 148 146.9)">R=61'-8 &quot;</text>
<text x="499.2" y="148.8">HSS6x6x</text>
<text x="498" y="155.5">ABOVE SLAB</text>
<text x="571.7" y="155.3" transform="rotate(-17 571.7 155.3)">R=158'-8&quot;</text>
<text x="458.6" y="160.3">9-3</text>
<text x="60.8" y="162.3">ARC2</text>
<text x="240.1" y="164.9" transform="rotate(-90 240.1 164.9)">6</text>
<text x="45.2" y="171">A</text>
<text x="65.8" y="184.3">9</text>
<text x="451.5" y="180">F-08.02LP1</text>
<text x="59.5" y="189.9">E.O.S</text>
<text x="146.3" y="191.9" transform="rotate(-90 146.3 191.9)">25-0</text>
<text x="435.8" y="186.2">&quot; THK LEVELING PL.</text>
<text x="586.2" y="186.1" transform="rotate(-29 586.2 186.1)">R=161'-4 &quot;</text>
<text x="183.4" y="196.7" transform="rotate(-105 183.4 196.7)">E.O.S</text>
<text x="448" y="192.7">ABOVE SLAB</text>
<text x="510.3" y="194.4" transform="rotate(-110 510.3 194.4)">9</text>
<text x="517.6" y="197" transform="rotate(-110 517.6 197)">E.O.S</text>
<text x="596.1" y="197.2" transform="rotate(-33 596.1 197.2)">R=162'-0&quot;</text>
<text x="178.1" y="198.2" transform="rotate(-105 178.1 198.2)">9</text>
<text x="43.7" y="209.1">B.1</text>
<text x="58.7" y="204.1" transform="rotate(-90 58.7 204.1)">6</text>
<text x="64.6" y="204.5" transform="rotate(-90 64.6 204.5)">E.O.S</text>
<text x="213.1" y="219.3">ARC4</text>
<text x="615.5" y="219.6" transform="rotate(-46 615.5 219.6)">R=160'-0&quot;</text>
<text x="102.7" y="225.9">EX. 7</text>
<text x="116" y="225.9">&quot; SLAB DROP</text>
<text x="146.3" y="223.9" transform="rotate(-90 146.3 223.9)">15-0</text>
<text x="822.7" y="226.5">LEGEND:</text>
<text x="45.1" y="231.9">C</text>
<text x="59.4" y="233.5" transform="rotate(-90 59.4 233.5)">7</text>
<text x="629.1" y="230.7" transform="rotate(-50 629.1 230.7)">R=19 '-9&quot;</text>
<text x="822.7" y="233">V.I.F - VERIFYIN FIELD</text>
<text x="822.7" y="239.5">LSH - LONG SIDE HORIZONTAL</text>
<text x="65" y="241.3" transform="rotate(-90 65 241.3)">E.O.S</text>
<text x="102.7" y="243.8">EX. 3</text>
<text x="116" y="243.8">&quot; SLAB DROP</text>
<text x="177.6" y="243.2">ARC3</text>
<text x="350.3" y="240.3">T.O.S.S. EL:60'-1&quot;</text>
<text x="75.3" y="246.9">1-7</text>
<text x="655.5" y="251.7" transform="rotate(-63 655.5 251.7)">R=161'-4 &quot;</text>
<text x="822.7" y="246">E.O.S - EDGE OF SLAB</text>
<text x="74.4" y="252.8">GRID TO F</text>
<text x="92.7" y="252.8">ACE</text>
<text x="822.7" y="252.6">U.N.O- UNLESS NOTED OTHERWISE</text>
<text x="56.4" y="259.5">3-4</text>
<text x="74.4" y="259.3">OF EX. CO</text>
<text x="93" y="259.3">LUMN (V.I.F)</text>
<text x="30.2" y="267.9">F-08.01FR2</text>
<text x="56.7" y="265.1">E.O.S</text>
<text x="146.3" y="264.6" transform="rotate(-90 146.3 264.6)">40-0</text>
<text x="28.9" y="274">HSS FRAME</text>
<text x="102.1" y="270.8">EX. 7</text>
<text x="115.5" y="270.8">&quot; SLAB DROP</text>
<text x="102.1" y="277.4">@ COLUMN</text>
<text x="52.1" y="283.5" transform="rotate(-90 52.1 283.5)">10</text>
<text x="45.2" y="292.9">E</text>
<text x="59" y="288.4" transform="rotate(-90 59 288.4)">1 E.O.S</text>
<text x="40.9" y="301.5">F-08.02M1</text>
<text x="81.4" y="300.4">1-8</text>
<text x="102.7" y="304.1">EX. 5</text>
<text x="116" y="304.1">&quot; SLAB DROP</text>
<text x="38.4" y="307.8">HSS7x7x</text>
<text x="79.3" y="310.5">8</text>
<text x="646.1" y="310.4" transform="rotate(17 646.1 310.4)">1-11</text>
<text x="34.9" y="314.4">(HSS FILLER)</text>
<text x="63.3" y="317.8" transform="rotate(-90 63.3 317.8)">6</text>
<text x="146.3" y="314.1" transform="rotate(-90 146.3 314.1)">20-0</text>
<text x="621.4" y="316.9">F-08.02M9</text>
<text x="646" y="316.7" transform="rotate(17 646 316.7)">E.O.S</text>
<text x="683.6" y="316.8" transform="rotate(-20 683.6 316.8)">12-6</text>
<text x="45.3" y="323.4">F</text>
<text x="608.8" y="324">HSS5</text>
<text x="622.8" y="324">x5</text>
<text x="631.1" y="324">x</text>
<text x="661" y="320.7">AA</text>
<text x="77.8" y="327.2">1-4</text>
<text x="712.2" y="324.7">30</text>
<text x="45" y="332.6">F-08.01FR1</text>
<text x="657.9" y="333.8" transform="rotate(-20 657.9 333.8)">9-8</text>
<text x="667.4" y="330.5" transform="rotate(-20 667.4 330.5)">4</text>
<text x="43.9" y="339.9">HSS FRAME</text>
<text x="75.8" y="337.7">1-5</text>
<text x="146.3" y="339.4" transform="rotate(-90 146.3 339.4)">19-0</text>
<text x="680.5" y="341">F-08.00B1</text>
<text x="701.9" y="336.2" transform="rotate(-110 701.9 336.2)">2-1</text>
<text x="708.6" y="337.6" transform="rotate(-110 708.6 337.6)">E.O.S</text>
<text x="602.9" y="343.6" transform="rotate(-73 602.9 343.6)">2</text>
<text x="680.5" y="347.3">HSS10x8x</text>
<text x="702.7" y="347">(LSH)</text>
<text x="45" y="352.3">G</text>
<text x="631.1" y="349.4" transform="rotate(-110 631.1 349.4)">1-7</text>
<text x="669.3" y="353.3">EXA'</text>
<text x="64.6" y="359.8">9</text>
<text x="663.6" y="354.7">A'</text>
<text x="681.7" y="358.2" transform="rotate(-20 681.7 358.2)">2-3</text>
<text x="717.2" y="354.5" transform="rotate(-110 717.2 354.5)">35-0</text>
<text x="59.5" y="365.1">E.O.S</text>
<text x="615.8" y="363.8">F-08.01FR3</text>
<text x="683.4" y="363.4" transform="rotate(-20 683.4 363.4)">E.O.S</text>
<text x="614.6" y="371.3">HSS FRAME</text>
<text x="650.7" y="367.1" transform="rotate(-73 650.7 367.1)">6-8</text>
<text x="728.4" y="375">31.7</text>
<text x="733.7" y="401" transform="rotate(-110 733.7 401)">30-0</text>
<text x="687.3" y="417.8" transform="rotate(-20 687.3 417.8)">7</text>
<text x="744.5" y="417.7">33.3</text>
<text x="225.1" y="423">(REF: S107,1/A053)</text>
<text x="747.7" y="432.8" transform="rotate(-110 747.7 432.8)">15-0</text>
<text x="753.7" y="439.3">34</text>
<text x="664.8" y="454.1">F-08.00C3</text>
<text x="663.7" y="460.2">HSS6x6x</text>
<text x="724.7" y="459.5" transform="rotate(-110 724.7 459.5)">9-9</text>
<text x="758" y="461.8" transform="rotate(-110 758 461.8)">20-0</text>
<text x="660.1" y="466.7">BELOW SLAB</text>
<text x="584.5" y="470.9">ERECTOR NOTE:</text>
<text x="763.8" y="468">35</text>
<text x="584.5" y="477.4">HSS POSTTO LOCATE UNDER</text>
<text x="665" y="475.7">F-08.00C4</text>
<text x="707" y="476.5" transform="rotate(-20 707 476.5)">1-7</text>
<text x="730.1" y="474.8" transform="rotate(-110 730.1 474.8)">10-3</text>
<text x="584.5" y="483.9">PRECAST BEARING CENTERLINE.</text>
<text x="661.9" y="482.6">HSS6x6x</text>
<text x="659.8" y="489.6">w/ F-08.02LP4</text>
<text x="653.3" y="496.1">LEVELING PLATE</text>
<text x="661.9" y="502.7">ABOVE SLAB</text>
<text x="739.9" y="521.2" transform="rotate(-20 739.9 521.2)">2-3</text>
<text x="741.6" y="526.5" transform="rotate(-20 741.6 526.5)">E.O.S</text>
<text x="872.8" y="522.9">E-08.00</text>
<text x="718.6" y="575.4">38</text>
<text x="735.9" y="586.4" transform="rotate(-90 735.9 586.4)">2-1</text>
<text x="741.4" y="590.9" transform="rotate(-90 741.4 590.9)">E.O.S</text>
<text x="755.2" y="588.7">AA</text>
</g>
<g font-size="5.5" fill="#f0f">
<text x="341.3" y="110.5">CLOF 13TH ST PLAZA</text>
<text x="482.3" y="111.5" transform="rotate(-90 482.3 111.5)">EXST. BLDG EDGE</text>
<text x="472.8" y="124.1">N.T.S</text>
<text x="727.6" y="170.1" transform="rotate(-90 727.6 170.1)">CLOF MDAVE CIRCLE</text>
<text x="603.7" y="363.7" transform="rotate(-73 603.7 363.7)">GRIDTOFACE</text>
<text x="609.1" y="368.4" transform="rotate(-73 609.1 368.4)">OFEX.COLUMN</text>
<text x="710.7" y="481" transform="rotate(-20 710.7 481)">V.I.F</text>
</g>
<g font-size="5.5" fill="#00f">
<text x="626.3" y="330.1">DETAIL-2</text>
<text x="627.8" y="336.6">E-8.02A</text>
</g>
<g font-size="5.4">
<text x="811.7" y="521.2">224009</text>
<text x="820.3" y="530.8">LEVEL-02</text>
<text x="820.3" y="537.4">SLAB EXTENSION</text>
<text x="807.5" y="552.8">SOW-08: (S107,1/A053)</text>
</g>
<g font-size="5.2">
<text x="308.1" y="452.3">5/</text>
<text x="311.7" y="454.1">16</text>
</g>
<g font-size="4.9">
<text x="245.2" y="164.9" transform="rotate(-90 245.2 164.9)">E.O.S</text>
<text x="459.3" y="165.3">N.T.S</text>
<text x="81.5" y="305.7">FRAME</text>
<text x="77.8" y="315.2">GRID TO FACE</text>
<text x="77.8" y="321">OF EX. COLUMN</text>
<text x="680" y="323.4" transform="rotate(-20 680 323.4)">TOENDOFHSS</text>
<text x="684.2" y="328" transform="rotate(-20 684.2 328)">FROMGRIDAA</text>
<text x="78.4" y="332.3">FRAME</text>
<text x="76.3" y="342.7">FACE OF EX. CONC. COLUMN</text>
<text x="76.3" y="348.5">TO NEW SLAB EDGE</text>
<text x="650.3" y="385.7" transform="rotate(-73 650.3 385.7)">EX.COLUMNFACE</text>
<text x="655.8" y="387.4" transform="rotate(-73 655.8 387.4)">TOEX.SLABEDGE</text>
<text x="789.5" y="384.8">IRON FABRICATION SERVICES, LLC.</text>
<text x="663.1" y="431.7" transform="rotate(-20 663.1 431.7)">POSTCENTERFROM</text>
<text x="671.4" y="434.9" transform="rotate(-20 671.4 434.9)">NEWSLABEDGE</text>
</g>
<g font-size="4.9" fill="#f0f">
<text x="64.5" y="289.8" transform="rotate(-90 64.5 289.8)">V.I.F</text>
<text x="68.5" y="319.3" transform="rotate(-90 68.5 319.3)">V.I.F</text>
<text x="729.7" y="458.5" transform="rotate(-110 729.7 458.5)">V.I.F</text>
<text x="734.8" y="472.9" transform="rotate(-110 734.8 472.9)">V.I.F</text>
</g>
<g font-size="4.7">
<text x="65.6" y="86.6">7/</text>
<text x="68.2" y="88.2">8</text>
<text x="152.3" y="86.6">1/</text>
<text x="154.9" y="88.2">2</text>
<text x="605.8" y="86.5">1/</text>
<text x="608.4" y="88.2">2</text>
<text x="479.1" y="117.3">3/</text>
<text x="481.7" y="119">8</text>
<text x="514.2" y="125.7">3/</text>
<text x="516.8" y="127.4">8</text>
<text x="514.6" y="147.5">3/</text>
<text x="517.2" y="149.2">8</text>
<text x="151.3" y="159.4" transform="rotate(81 151.3 159.4)">1/</text>
<text x="240.5" y="160.2" transform="rotate(-90 240.5 160.2)">2</text>
<text x="463.9" y="159">7/</text>
<text x="466.6" y="160.7">8</text>
<text x="150" y="162.3" transform="rotate(81 150 162.3)">2</text>
<text x="238.8" y="162.8" transform="rotate(-90 238.8 162.8)">1/</text>
<text x="598.7" y="177.7" transform="rotate(-29 598.7 177.7)">1/</text>
<text x="601.8" y="177.9" transform="rotate(-29 601.8 177.9)">2</text>
<text x="431.5" y="185">1/</text>
<text x="434.1" y="186.6">4</text>
<text x="176.4" y="196.5" transform="rotate(-105 176.4 196.5)">1/</text>
<text x="177.3" y="193.5" transform="rotate(-105 177.3 193.5)">2</text>
<text x="57.5" y="202.1" transform="rotate(-90 57.5 202.1)">1/</text>
<text x="59.2" y="199.4" transform="rotate(-90 59.2 199.4)">2</text>
<text x="111.7" y="224.6">1/</text>
<text x="114.3" y="226.3">2</text>
<text x="661.1" y="237.8" transform="rotate(-63 661.1 237.8)">1/</text>
<text x="663.7" y="236.2" transform="rotate(-63 663.7 236.2)">2</text>
<text x="111.7" y="242.5">1/</text>
<text x="114.3" y="244.2">2</text>
<text x="61.8" y="258.3">5/</text>
<text x="64.4" y="260">8</text>
<text x="111.1" y="269.6">1/</text>
<text x="113.7" y="271.2">2</text>
<text x="86.7" y="299.2">5/</text>
<text x="89.3" y="300.8">8</text>
<text x="111.7" y="302.8">1/</text>
<text x="114.3" y="304.5">2</text>
<text x="53.8" y="306.5">1/</text>
<text x="56.4" y="308.2">2</text>
<text x="81.4" y="309.3">1/</text>
<text x="84" y="310.9">2</text>
<text x="653.6" y="311.3" transform="rotate(17 653.6 311.3)">1/</text>
<text x="655.6" y="313.7" transform="rotate(17 655.6 313.7)">2</text>
<text x="690.2" y="313.1" transform="rotate(-20 690.2 313.1)">15/</text>
<text x="694.8" y="313.2" transform="rotate(-20 694.8 313.2)">16</text>
<text x="618.5" y="322.7">1/</text>
<text x="626.7" y="322.7">1/</text>
<text x="632.9" y="322.7">5/</text>
<text x="83.2" y="325.9">1/</text>
<text x="85.8" y="327.6">2</text>
<text x="621.1" y="324.4">2</text>
<text x="629.3" y="324.4">2</text>
<text x="635.5" y="324.4">16</text>
<text x="668.9" y="328.6" transform="rotate(-20 668.9 328.6)">1/</text>
<text x="671.9" y="329.3" transform="rotate(-20 671.9 329.3)">4</text>
<text x="81.1" y="336.4">1/</text>
<text x="83.8" y="338.1">2</text>
<text x="697.9" y="346.1">1/</text>
<text x="700.5" y="347.8">2</text>
<text x="686.3" y="355.2" transform="rotate(-20 686.3 355.2)">1/</text>
<text x="689.3" y="355.9" transform="rotate(-20 689.3 355.9)">2</text>
<text x="688.8" y="415.9" transform="rotate(-20 688.8 415.9)">3/</text>
<text x="691.8" y="416.6" transform="rotate(-20 691.8 416.6)">4</text>
<text x="679.1" y="458.9">3/</text>
<text x="681.7" y="460.6">8</text>
<text x="711.7" y="473.5" transform="rotate(-20 711.7 473.5)">3/</text>
<text x="714.7" y="474.2" transform="rotate(-20 714.7 474.2)">4</text>
<text x="677.2" y="481.3">3/</text>
<text x="679.8" y="483">8</text>
<text x="744.5" y="518.3" transform="rotate(-20 744.5 518.3)">1/</text>
<text x="747.5" y="519" transform="rotate(-20 747.5 519)">2</text>
</g>
<g font-size="4.6">
<text x="795.6" y="436">MARYLAND AVENUE</text>
<text x="808.3" y="446.4">1250 MARYLAND AVENUE SW</text>
<text x="808.3" y="452">WASHINGTON, DC 20024</text>
</g>
<g font-size="4.3">
<text x="824.1" y="277.6">General Notes</text>
<text x="798.4" y="343.5">5</text>
<text x="819.8" y="343.5">0</text>
<text x="838.6" y="343.5">For Construction</text>
<text x="873" y="343.8">11-03-2025</text>
<text x="798.4" y="353">3</text>
<text x="798.4" y="348.2">4</text>
<text x="819.8" y="353.1">C</text>
<text x="819.8" y="348.3">D</text>
<text x="838.6" y="353.1">For Re-Approval</text>
<text x="838.6" y="348.3">For Re-Approval</text>
<text x="873" y="353.4">09-19-2025</text>
<text x="873" y="348.6">10-24-2025</text>
<text x="798.4" y="357.8">2</text>
<text x="819.8" y="357.9">B</text>
<text x="838.6" y="357.8">For Re-Approval</text>
<text x="873" y="358.1">06-23-2025</text>
<text x="798.4" y="362.6">1</text>
<text x="819.8" y="362.6">A</text>
<text x="838.6" y="362.6">For Approval</text>
<text x="873" y="362.9">02-25-2025</text>
<text x="794.5" y="371.5">Copies</text>
<text x="811.1" y="367.7">Revision/</text>
<text x="838.6" y="369.7">Destination</text>
<text x="818.9" y="574.2">SOW #08 LEVEL-02 NEW</text>
<text x="818.9" y="579.4">SLAB EXTENSION SUPPORT</text>
<text x="818.9" y="584.6">FRAMING PLAN</text>
</g>
<g font-size="4.2">
<text x="811.3" y="371.4">Issue</text>
<text x="877.1" y="369.8">Date</text>
</g>
<text font-size="4" x="795.1" y="587.5">VARIES</text>
<text font-size="3.9" x="799.9" y="367.1"># of</text>
<g font-size="3.7">
<text x="788.4" y="286.2">*Structural steel shall conform to ASTM-A992.</text>
<text x="788.4" y="291.2">*Structural SQR/RND.tubing conform</text>
<text x="790.7" y="295.5">to ASTM A500 Grade C</text>
<text x="787.9" y="304.1">*Channels, Angles and plates shall conform to A36.</text>
<text x="788.4" y="300.2">*Pipe shall conform to ASTM A53, Grade B.</text>
<text x="788" y="308.9">*All bolts shall be</text>
<text x="825.7" y="308.9">&quot; High strength in</text>
<text x="790.2" y="313.2">accordance with ASTM A325 (UNO)</text>
<text x="788.8" y="318">*Welding Electrodes for Carbon steel :E70xx</text>
<text x="790.8" y="399.9">3029 M. Street, NW, Suite 202</text>
<text x="790.7" y="404.6">Washington, DC 20007</text>
<text x="790.7" y="409">Tel: 202-800-5599</text>
<text x="790.7" y="414.2">Fax: 202-478-0303</text>
<text x="790.7" y="430">Project Name and Address</text>
<text x="790.8" y="445.6">Location:</text>
<text x="791" y="465.3">Contractor:</text>
<text x="791" y="491.9">Approved for Fabrication by:</text>
<text x="851.5" y="492">Signature</text>
<text x="850.2" y="522">Drawing #</text>
<text x="791.2" y="532.3">Contract Item:</text>
<text x="791.5" y="567.4">Date</text>
<text x="819.3" y="568.1">Drawing Title:</text>
<text x="791.7" y="582.1">Scale</text>
</g>
<text font-size="3.6" x="791.2" y="545.9">Ref:</text>
<text font-size="3.5" x="791.3" y="520.8">Contract #</text>
<g font-size="3.2">
<text x="821" y="308">3/</text>
<text x="823.9" y="309.1">4</text>
</g>
<text font-size="3" x="790.5" y="572.4">01/ 20/ 2025</text>
</svg>
